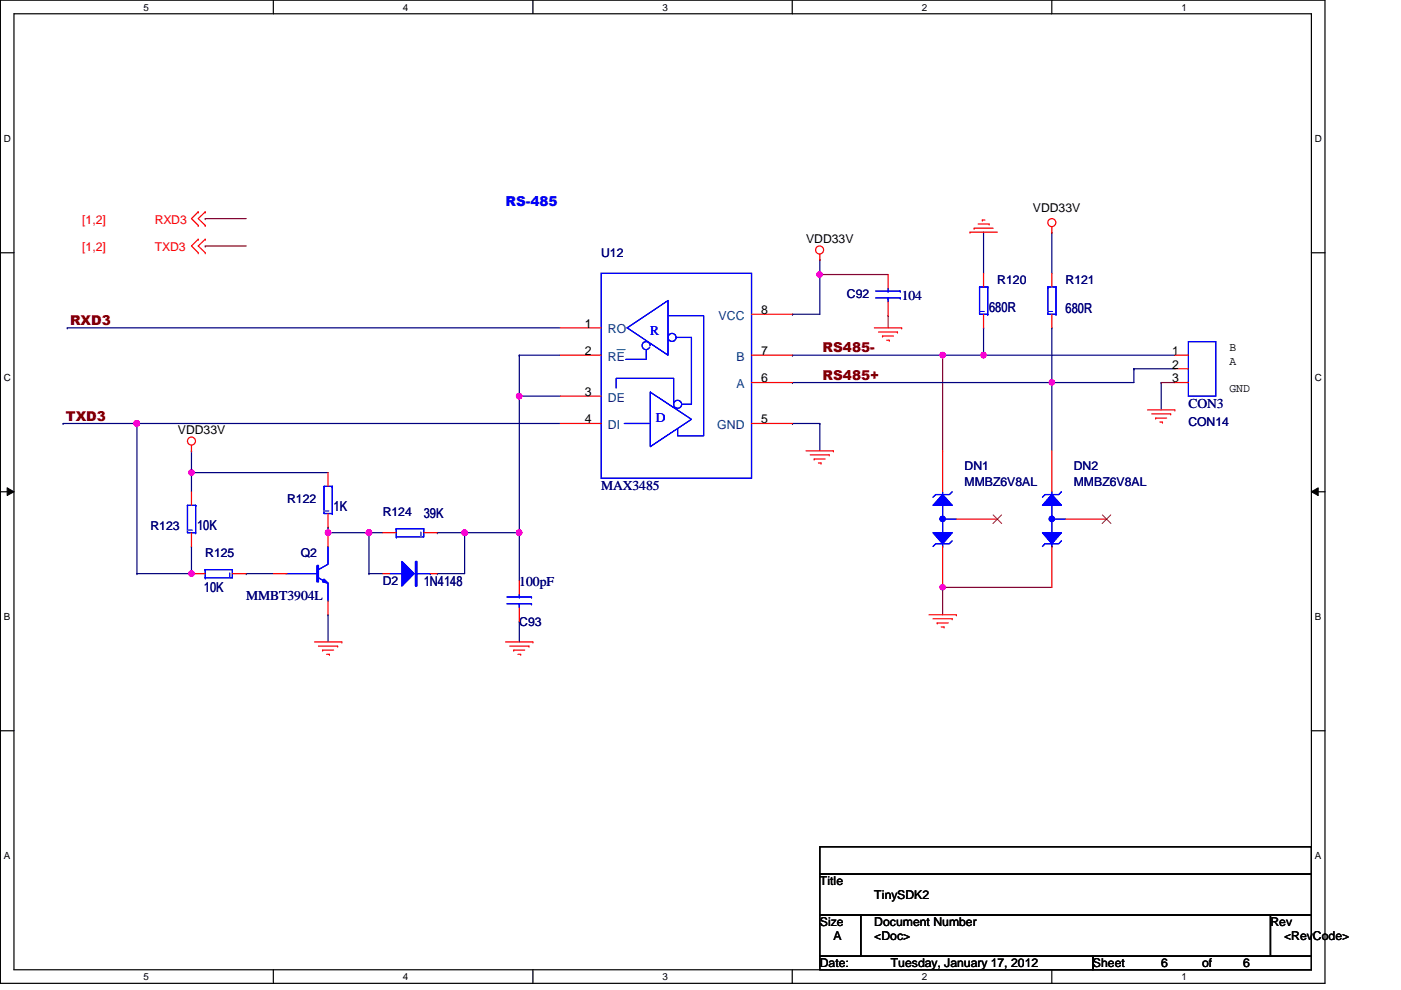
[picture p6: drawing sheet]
<svg xmlns="http://www.w3.org/2000/svg" width="297mm" height="210mm" viewBox="0 0 297 210" stroke-linecap="round" stroke-linejoin="round" font-family="sans-serif">
<path d="M.1 0h280.8v208.5h-280.8zM3 2.9h275v202.7h-275z" fill="none" stroke="#000" stroke-width=".25"/>
<g fill="#fff">
<path d="M30.4 .3h1.2v2.4h-1.2z"/>
<path d="M30.4 205.9h1.2v2.3h-1.2z"/>
</g>
<path d="M58 0v2.9M58 205.6v2.9" fill="none" stroke="#000" stroke-width=".25"/>
<g fill="#fff">
<path d="M85.4 .3h1.2v2.4h-1.2z"/>
<path d="M85.4 205.9h1.2v2.3h-1.2z"/>
</g>
<path d="M113 0v2.9M113 205.6v2.9" fill="none" stroke="#000" stroke-width=".25"/>
<g fill="#fff">
<path d="M140.5 .3h1.1v2.4h-1.1z"/>
<path d="M140.5 205.9h1.1v2.3h-1.1z"/>
</g>
<path d="M168 0v2.9M168 205.6v2.9" fill="none" stroke="#000" stroke-width=".25"/>
<g fill="#fff">
<path d="M195.4 .3h1.2v2.4h-1.2z"/>
<path d="M195.4 205.9h1.2v2.3h-1.2z"/>
</g>
<path d="M223 0v2.9M223 205.6v2.9" fill="none" stroke="#000" stroke-width=".25"/>
<g fill="#fff">
<path d="M250.5 .3h1.1v2.4h-1.1z"/>
<path d="M250.5 205.9h1.1v2.3h-1.1z"/>
<path d="M.8 28.2h1.5v2.4h-1.5z"/>
<path d="M278.8 28.2h1.4v2.4h-1.4z"/>
<path d="M.8 78.9h1.5v2.3h-1.5z"/>
<path d="M278.8 78.9h1.4v2.3h-1.4z"/>
</g>
<path d="M.1 53.6h2.9M278 53.6h2.9" fill="none" stroke="#000" stroke-width=".25"/>
<g fill="#fff">
<path d="M.8 129.6h1.4v2.3h-1.4z"/>
<path d="M278.8 129.6h1.3v2.3h-1.3z"/>
</g>
<path d="M.1 104.3h2.9M278 104.3h2.9" fill="none" stroke="#000" stroke-width=".25"/>
<path d="M1.5 103.4l1.5 .9-1.5 .8zM278 104.3l1.5-.9v1.7z" fill="#000"/>
<path d="M1.5 103.4l1.5 .9-1.5 .8zM278 104.3l1.5-.9v1.7z" fill="none" stroke="#000" stroke-width=".21"/>
<g fill="#fff">
<path d="M.8 180.3h1.4v2.3h-1.4z"/>
<path d="M278.8 180.3h1.3v2.3h-1.3z"/>
</g>
<path d="M.1 154.9h2.9M278 154.9h2.9" fill="none" stroke="#000" stroke-width=".25"/>
<path d="M14.3 69.5h.1M14.3 69.5h104.5M110.1 84h.1M110.1 84h8.7" fill="none" stroke="#000080" stroke-width=".25"/>
<circle cx="110.1" cy="84" r=".56" fill="#f0f"/>
<circle cx="110.1" cy="84" r=".56" fill="none" stroke="#f0f" stroke-width=".25"/>
<path d="M29 89.8h.1M29 89.8h89.8" fill="none" stroke="#000080" stroke-width=".25"/>
<circle cx="29" cy="89.8" r=".56" fill="#f0f"/>
<circle cx="29" cy="89.8" r=".56" fill="none" stroke="#f0f" stroke-width=".25"/>
<path d="M13.4 89.8h.1M13.4 89.8h15.6" fill="none" stroke="#000080" stroke-width=".25"/>
<circle cx="29" cy="89.8" r=".56" fill="#f0f"/>
<circle cx="29" cy="89.8" r=".56" fill="none" stroke="#f0f" stroke-width=".25"/>
<g fill="none" stroke="#000080" stroke-width=".25">
<path d="M168 75.3h.1M168 75.3h31.9M223 81.1h.1M223 81.1v14.5M92.7 112.9h.1M92.7 112.9h17.4M98.5 112.9h.1M52.2 121.6h.1M52.2 121.6h5.8M78.2 121.6h.1M78.2 121.6h2.9M110.1 131.8h.1"/>
<path d="M110.1 131.8v4.3"/>
</g>
<circle cx="110.1" cy="112.9" r=".56" fill="#f0f"/>
<circle cx="110.1" cy="112.9" r=".56" fill="none" stroke="#f0f" stroke-width=".25"/>
<circle cx="98.5" cy="112.9" r=".56" fill="#f0f"/>
<circle cx="98.5" cy="112.9" r=".56" fill="none" stroke="#f0f" stroke-width=".25"/>
<path d="M98.5 112.9h.1M98.5 112.9v8.7h-5.8M92.7 121.6h.1" fill="none" stroke="#000080" stroke-width=".25"/>
<circle cx="98.5" cy="112.9" r=".56" fill="#f0f"/>
<circle cx="98.5" cy="112.9" r=".56" fill="none" stroke="#f0f" stroke-width=".25"/>
<path d="M78.2 112.9h.1M78.2 112.9v8.7" fill="none" stroke="#000080" stroke-width=".25"/>
<circle cx="78.2" cy="112.9" r=".56" fill="#f0f"/>
<circle cx="78.2" cy="112.9" r=".56" fill="none" stroke="#f0f" stroke-width=".25"/>
<path d="M40.6 100.2h.1M40.6 100.2v4.1M69.6 130.3h.1M69.6 130.3v5.8" fill="none" stroke="#000080" stroke-width=".25"/>
<circle cx="40.6" cy="100.2" r=".56" fill="#f0f"/>
<circle cx="40.6" cy="100.2" r=".56" fill="none" stroke="#f0f" stroke-width=".25"/>
<path d="M208.5 75.3h.1M208.5 75.3h40.6M40.6 100.2h.1M40.6 100.2h29" fill="none" stroke="#000080" stroke-width=".25"/>
<circle cx="208.5" cy="75.3" r=".56" fill="#f0f"/>
<circle cx="208.5" cy="75.3" r=".56" fill="none" stroke="#f0f" stroke-width=".25"/>
<g fill="none" stroke="#000080" stroke-width=".25">
<path d="M208.5 49.2h.1M208.5 49.2v8.8M223 49.2h.1M223 49.2v8.8M110.1 75.3h.1M110.1 75.3h8.7M110.1 75.3v37.6M208.5 69.5h.1M208.5 69.5v5.8M110.1 84h.1M168 89.8h.1M168 89.8h5.8"/>
<path d="M173.8 89.8h.1M173.8 89.8v5.8M246.2 81.1h.1M246.2 81.1v5.8"/>
</g>
<circle cx="110.1" cy="112.9" r=".56" fill="#f0f"/>
<circle cx="110.1" cy="112.9" r=".56" fill="none" stroke="#f0f" stroke-width=".25"/>
<circle cx="110.1" cy="84" r=".56" fill="#f0f"/>
<circle cx="110.1" cy="84" r=".56" fill="none" stroke="#f0f" stroke-width=".25"/>
<path d="M78.2 112.9h.1M78.2 112.9h2.9M110.1 112.9h.1M110.1 112.9v10.2" fill="none" stroke="#000080" stroke-width=".25"/>
<circle cx="78.2" cy="112.9" r=".56" fill="#f0f"/>
<circle cx="78.2" cy="112.9" r=".56" fill="none" stroke="#f0f" stroke-width=".25"/>
<path d="M69.6 112.9h.1M69.6 112.9h8.6" fill="none" stroke="#000080" stroke-width=".25"/>
<circle cx="78.2" cy="112.9" r=".56" fill="#f0f"/>
<circle cx="78.2" cy="112.9" r=".56" fill="none" stroke="#f0f" stroke-width=".25"/>
<circle cx="69.5" cy="112.9" r=".56" fill="#f0f"/>
<circle cx="69.5" cy="112.9" r=".56" fill="none" stroke="#f0f" stroke-width=".25"/>
<path d="M69.6 111.8h.1M69.6 111.8v1.1" fill="none" stroke="#000080" stroke-width=".25"/>
<circle cx="69.5" cy="112.9" r=".56" fill="#f0f"/>
<circle cx="69.5" cy="112.9" r=".56" fill="none" stroke="#f0f" stroke-width=".25"/>
<path d="M40.6 115.9h.1M40.6 115.9v5.7h-11.6M29 121.6h.1" fill="none" stroke="#000080" stroke-width=".25"/>
<circle cx="40.6" cy="121.6" r=".56" fill="#f0f"/>
<circle cx="40.6" cy="121.6" r=".56" fill="none" stroke="#f0f" stroke-width=".25"/>
<path d="M29 89.8h.1M29 89.8v31.8" fill="none" stroke="#000080" stroke-width=".25"/>
<circle cx="29" cy="89.8" r=".56" fill="#f0f"/>
<circle cx="29" cy="89.8" r=".56" fill="none" stroke="#f0f" stroke-width=".25"/>
<path d="M173.8 58.2h.1M173.8 58.2v8.4h-5.8M168 66.6h.1M223 81.1h.1M223 81.1h17.4" fill="none" stroke="#000080" stroke-width=".25"/>
<circle cx="223" cy="81.1" r=".56" fill="#f0f"/>
<circle cx="223" cy="81.1" r=".56" fill="none" stroke="#f0f" stroke-width=".25"/>
<path d="M240.4 78.2h.1M240.4 78.2v2.9M240.4 78.2h8.7" fill="none" stroke="#000080" stroke-width=".25"/>
<path d="M173.8 58.2h.1M173.8 58.2h14.5M246.2 81.1h.1M246.2 81.1h2.9" fill="none" stroke="#800040" stroke-width=".25"/>
<circle cx="173.8" cy="58.2" r=".56" fill="#f0f"/>
<circle cx="173.8" cy="58.2" r=".56" fill="none" stroke="#f0f" stroke-width=".25"/>
<path d="M173.8 55h.1M173.8 55v3.2M40.6 95.6h.1M40.6 95.6v4.6" fill="none" stroke="#000080" stroke-width=".25"/>
<path d="M43.5 46.4h.1M43.5 52.2h.1M43.5 46.4h8.7M43.5 52.2h8.7M188.3 66.9h.1M188.3 66.9v2.6M199.9 75.3h.1M199.9 75.3v20.3M199.9 124.5h.1M199.9 124.5h23.1" fill="none" stroke="#800040" stroke-width=".25"/>
<circle cx="199.8" cy="124.5" r=".56" fill="#f0f"/>
<circle cx="199.8" cy="124.5" r=".56" fill="none" stroke="#f0f" stroke-width=".25"/>
<path d="M199.9 124.5h.1M199.9 124.5v5.8" fill="none" stroke="#800040" stroke-width=".25"/>
<path d="M199.9 75.3h.1M199.9 75.3h8.6M223 69.5h.1M223 69.5v11.6h-55M168 81.1h.1" fill="none" stroke="#000080" stroke-width=".25"/>
<circle cx="199.8" cy="75.3" r=".56" fill="#f0f"/>
<circle cx="199.8" cy="75.3" r=".56" fill="none" stroke="#f0f" stroke-width=".25"/>
<g fill="none" stroke="#f00" stroke-width=".25">
<path d="M42 44.9h.1M42 47.8h.1M42 50.7h.1M42 53.6h.1M42 44.9l-1.4 1.5 1.4 1.4M42 50.7l-1.4 1.5 1.4 1.4M43.5 44.9h.1M43.5 47.8h.1M43.5 50.7h.1M43.5 53.6h.1M43.5 44.9l-1.5 1.5 1.5 1.4M43.5 50.7l-1.5 1.5 1.5 1.4"/>
<path d="M173.8 55h.1M173.8 53.9v1.1M205.7 49.2h.1M205.7 49.2h5.8M206.5 48.4h.1M206.5 48.4h4.1M207.4 47.5h2.3M208.3 46.7h.1M208.3 46.7h.5M209.7 47.5h.1M223 49.2h.1M223 48.1v1.1"/>
<path d="M185.4 69.5h5.8M186.3 70.4h4M187.1 71.2h.1M187.1 71.2h2.3M188 72.1h.5M188.5 72.1h.1M190.3 70.4h.1M191.2 69.5h.1M40.6 95.6h.1M40.6 94.4v1.2M170.9 95.6h5.8M171.8 96.4h4"/>
<path d="M172.6 97.3h.1M172.6 97.3h2.4M173.5 98.2h.6M174.1 98.2h.1M175.8 96.4h.1M176.7 95.6h.1M243.3 86.9h5.8M244.2 87.8h4M245 88.6h.1M245 88.6h2.4M245.9 89.5h.6M246.5 89.5h.1"/>
<path d="M248.2 87.8h.1M249.1 86.9h.1M66.7 136.1h5.8M67.5 137h4.1M68.4 137.8h.1M68.4 137.8h2.3M69.3 138.7h.5M69.8 138.7h.1M71.6 137h.1M72.5 136.1h.1M107.2 136.1h5.8M108.1 137h4"/>
<path d="M108.9 137.8h.1M108.9 137.8h2.3M109.8 138.7h.6M110.4 138.7h.1M112.1 137h.1M113 136.1h.1M197 130.3h5.8M197.8 131.2h4.1M198.7 132.1h.1M198.7 132.1h2.3M199.6 132.9h.5M200.1 132.9h.1"/>
<path d="M201.9 131.2h.1M202.8 130.3h.1"/>
<circle cx="173.8" cy="53" r=".85"/>
<circle cx="223" cy="47.2" r=".85"/>
<circle cx="40.6" cy="93.5" r=".85"/>
</g>
<path d="M173.8 179.5h104.2v5.8h-104.2zM173.8 185.3h104.2v8.7h-104.2zM173.8 194h8.7v8.7h-8.7zM182.5 194h86.9v8.7h-86.9zM269.4 194h8.6v8.7h-8.6zM173.8 202.7h57.9v2.9h-57.9zM231.7 202.7h46.3v2.9h-46.3z" fill="none" stroke="#000" stroke-width=".25"/>
<path d="M88.1 119h.3v5.2h-.3zM82.6 121.6h8.7M91.3 121.6h.1" fill="none" stroke="#00f" stroke-width=".25"/>
<path d="M88.2 119v5.2" fill="none" stroke="#00f" stroke-width=".3"/>
<path d="M85.2 119l2.6 2.6-2.6 2.6z" fill="#00f"/>
<path d="M85.2 119l2.6 2.6-2.6 2.6zM88.1 119h.3v5.2h-.3zM82.6 121.6h8.7M91.3 121.6h.1" fill="none" stroke="#00f" stroke-width=".25"/>
<path d="M88.2 119v5.2" fill="none" stroke="#00f" stroke-width=".3"/>
<path d="M85.2 119l2.6 2.6-2.6 2.6z" fill="#00f"/>
<g fill="none" stroke="#00f" stroke-width=".25">
<path d="M185.7 63.2h5.2M185.7 61.7h5.2M188.3 61.7h.1M188.3 63.2h.1M188.3 61.1v.6M188.3 63.2v.8M190.9 63.2h.1M190.9 61.7h.1M207.7 60.8h.1M207.7 60.8h1.7M207.7 60.8v5.8h1.7M209.4 60.8h.1"/>
<path d="M209.4 66.6h.1M209.4 60.8v5.8M39.7 107.1h.1M39.7 107.1h1.8M39.7 107.1v5.8h1.8M41.5 107.1h.1M41.5 112.9h.1M41.5 107.1v5.8M68.7 103.1h.1M68.7 103.1h1.7M68.7 103.1v5.8h1.7M70.4 103.1h.1"/>
<path d="M70.4 108.9h.1M70.4 103.1v5.8M84 112.1h.1M84 113.8h.1M84 112.1v1.7M84 112.1h5.8M85.2 119l2.6 2.6-2.6 2.6zM89.8 112.1h.1M89.8 112.1v1.7h-5.8M201.9 114.7l-.6 .6h-2.9l-.6 .6M201.9 104.3l-.6 .6h-2.9l-.6 .5"/>
</g>
<path d="M188.3 58.2v2.9M208.5 58v2.8M188.3 64v2.9M208.5 66.6v2.9M40.6 104.3v2.8M40.6 112.9v3M69.6 100.2v2.9M69.6 108.9v2.9M81.1 112.9h2.9M89.8 112.9h2.9M81.1 121.6h1.5M91.3 121.6h1.4" fill="none" stroke="#f00" stroke-width=".25"/>
<path d="M207.7 66h1.7M39.7 112.4h1.8M68.7 108.3h1.7M89.2 113.8v-1.7" fill="none" stroke="#fff" stroke-width=".21" stroke-dasharray="1 1 1 1 1 1 1 1"/>
<path d="M207.7 66h1.7M39.7 112.4h1.8M68.7 108.3h1.7M89.2 113.8v-1.7" fill="none" stroke="#00f" stroke-width=".21" stroke-dasharray="1 1 1 1 1 1 1 1"/>
<circle cx="199.8" cy="110" r=".56" fill="#00f"/>
<circle cx="199.8" cy="110" r=".56" fill="none" stroke="#00f" stroke-width=".25"/>
<path d="M197.8 112.9h4.1l-2 2.4z" fill-rule="evenodd" fill="#00f"/>
<path d="M197.8 112.9h4.1l-2 2.4z" fill="none" stroke="#00f" stroke-width=".25"/>
<path d="M199.9 104.9l2 2.2h-4.1z" fill-rule="evenodd" fill="#00f"/>
<path d="M199.9 104.9l2 2.2h-4.1zM199.9 115.9h.1M199.9 110.1h.1M199.9 104.3v11.6M199.9 110.1h2.9M201.9 114.7l-.6 .6h-2.9l-.6 .6M201.9 104.3l-.6 .6h-2.9l-.6 .5" fill="none" stroke="#00f" stroke-width=".25"/>
<circle cx="199.8" cy="110" r=".56" fill="#00f"/>
<circle cx="199.8" cy="110" r=".56" fill="none" stroke="#00f" stroke-width=".25"/>
<path d="M197.8 112.9h4.1l-2 2.4z" fill-rule="evenodd" fill="#00f"/>
<path d="M197.8 112.9h4.1l-2 2.4z" fill="none" stroke="#00f" stroke-width=".25"/>
<path d="M199.9 104.9l2 2.2h-4.1z" fill-rule="evenodd" fill="#00f"/>
<path d="M67.2 119.9h.3v3.5h-.3zM199.9 104.9l2 2.2h-4.1zM199.9 115.9h.1M199.9 110.1h.1M199.9 104.3v11.6M199.9 110.1h2.9" fill="none" stroke="#00f" stroke-width=".25"/>
<path d="M199.9 95.6v8.7M199.9 115.9v8.6M202.8 110.1h8.7" fill="none" stroke="#f00" stroke-width=".25"/>
<path d="M210.6 109.2l1.8 1.8M212.3 109.2l-1.8 1.8" fill="none" stroke="#804000" stroke-width=".21"/>
<path d="M67.4 119.9v3.5" fill="none" stroke="#00f" stroke-width=".3"/>
<path d="M68.7 122.8l.9 .9-1.2-.3z" fill="#00f"/>
<path d="M67.2 119.9h.3v3.5h-.3zM69.6 115.9v3.7l-2.1 1.2M60.6 121.6h6.6M67.5 122.5l2.1 1.2v3.7M68.7 122.8l.9 .9-1.2-.3z" fill="none" stroke="#00f" stroke-width=".25"/>
<path d="M67.4 119.9v3.5" fill="none" stroke="#00f" stroke-width=".3"/>
<path d="M68.7 122.8l.9 .9-1.2-.3z" fill="#00f"/>
<path d="M69.6 115.9v3.7l-2.1 1.2M225 114.7l-.5 .6h-2.9l-.6 .6M225 104.3l-.5 .6h-2.9l-.6 .5M60.6 121.6h6.6M67.5 122.5l2.1 1.2v3.7M68.7 122.8l.9 .9-1.2-.3z" fill="none" stroke="#00f" stroke-width=".25"/>
<path d="M69.6 112.9v3M58 121.6h2.9M69.6 127.4v2.9" fill="none" stroke="#f00" stroke-width=".25"/>
<circle cx="223" cy="110" r=".56" fill="#00f"/>
<circle cx="223" cy="110" r=".56" fill="none" stroke="#00f" stroke-width=".25"/>
<path d="M221 112.9h4l-2 2.4z" fill-rule="evenodd" fill="#00f"/>
<path d="M221 112.9h4l-2 2.4z" fill="none" stroke="#00f" stroke-width=".25"/>
<path d="M223 104.9l2 2.2h-4z" fill-rule="evenodd" fill="#00f"/>
<path d="M223 104.9l2 2.2h-4zM223 115.9h.1M223 110.1h.1M223 104.3v11.6M223 110.1h2.9M225 114.7l-.5 .6h-2.9l-.6 .6M225 104.3l-.5 .6h-2.9l-.6 .5" fill="none" stroke="#00f" stroke-width=".25"/>
<circle cx="223" cy="110" r=".56" fill="#00f"/>
<circle cx="223" cy="110" r=".56" fill="none" stroke="#00f" stroke-width=".25"/>
<path d="M221 112.9h4l-2 2.4z" fill-rule="evenodd" fill="#00f"/>
<path d="M221 112.9h4l-2 2.4z" fill="none" stroke="#00f" stroke-width=".25"/>
<path d="M223 104.9l2 2.2h-4z" fill-rule="evenodd" fill="#00f"/>
<g fill="none" stroke="#00f" stroke-width=".25">
<path d="M127.5 58h31.8v43.4h-31.8zM133 69.5l8.6-5.8v11.6zM137 74.2v2h-4.3M137.8 73.3a.85 .85 0 0 0-1.1-.8 .85 .85 0 0 0-.3 1.3 .85 .85 0 0 0 1.3-.2M141.6 66.9h7.6v25.5h-5.5v-1.5M143.4 71.5h3.2v14.2h-2M222.2 60.8h.1M222.2 60.8h1.7M222.2 60.8v5.8h1.7M223.9 60.8h.1M223.9 66.6h.1M223.9 60.8v5.8"/>
<path d="M252 72.4h5.8v11.6h-5.8zM130.6 82.3v-2.1h12.2v5.2M132.4 89.8h5.5M137.9 83.1l8.7 5.8-8.7 5.8zM223 104.9l2 2.2h-4zM223 115.9h.1M223 110.1h.1M223 104.3v11.6M223 110.1h2.9M43.5 120.8h.1M43.5 122.5h.1M43.5 120.8v1.7"/>
<path d="M43.5 120.8h5.8M49.3 120.8h.1M49.3 120.8v1.7h-5.8M107.5 128h5.2M107.5 126.6h5.2M110.1 126.6h.1M110.1 128h.1M110.1 126v.6M110.1 128v.9M112.7 128h.1M112.7 126.6h.1"/>
<circle cx="142.5" cy="71.5" r=".85"/>
<circle cx="143.7" cy="85.7" r=".85"/>
</g>
<g fill="none" stroke="#f00" stroke-width=".25">
<path d="M223 58v2.8M118.8 75.3h8.7M118.8 69.5h8.7M159.3 75.3h8.7M159.3 66.6h8.7M223 66.6v2.9M249.1 75.3h2.9M249.1 78.2h2.9M118.8 84h8.7M118.8 89.8h8.7M159.3 81.1h8.7M159.3 89.8h8.7"/>
<path d="M223 95.6v8.7M249.1 81.1h2.9M223 115.9v8.6M225.9 110.1h8.7M40.6 121.6h2.9M49.3 121.6h2.9M110.1 123.1v2.9M110.1 128.9v2.9"/>
</g>
<path d="M233.7 109.2l1.8 1.8M235.5 109.2l-1.8 1.8" fill="none" stroke="#804000" stroke-width=".21"/>
<path d="M130.8 74.1h1.7" fill="none" stroke="#004080" stroke-width=".21"/>
<path d="M222.2 66h1.7M48.7 122.5v-1.7" fill="none" stroke="#fff" stroke-width=".21" stroke-dasharray="1 1 1 1 1 1 1 1"/>
<path d="M222.2 66h1.7M48.7 122.5v-1.7" fill="none" stroke="#00f" stroke-width=".21" stroke-dasharray="1 1 1 1 1 1 1 1"/>
<circle cx="110.1" cy="84" r=".56" fill="#f0f"/>
<circle cx="110.1" cy="84" r=".56" fill="none" stroke="#f0f" stroke-width=".25"/>
<circle cx="29" cy="89.8" r=".56" fill="#f0f"/>
<circle cx="29" cy="89.8" r=".56" fill="none" stroke="#f0f" stroke-width=".25"/>
<circle cx="29" cy="89.8" r=".56" fill="#f0f"/>
<circle cx="29" cy="89.8" r=".56" fill="none" stroke="#f0f" stroke-width=".25"/>
<circle cx="110.1" cy="112.9" r=".56" fill="#f0f"/>
<circle cx="110.1" cy="112.9" r=".56" fill="none" stroke="#f0f" stroke-width=".25"/>
<circle cx="98.5" cy="112.9" r=".56" fill="#f0f"/>
<circle cx="98.5" cy="112.9" r=".56" fill="none" stroke="#f0f" stroke-width=".25"/>
<circle cx="98.5" cy="112.9" r=".56" fill="#f0f"/>
<circle cx="98.5" cy="112.9" r=".56" fill="none" stroke="#f0f" stroke-width=".25"/>
<circle cx="78.2" cy="112.9" r=".56" fill="#f0f"/>
<circle cx="78.2" cy="112.9" r=".56" fill="none" stroke="#f0f" stroke-width=".25"/>
<circle cx="40.6" cy="100.2" r=".56" fill="#f0f"/>
<circle cx="40.6" cy="100.2" r=".56" fill="none" stroke="#f0f" stroke-width=".25"/>
<circle cx="208.5" cy="75.3" r=".56" fill="#f0f"/>
<circle cx="208.5" cy="75.3" r=".56" fill="none" stroke="#f0f" stroke-width=".25"/>
<circle cx="110.1" cy="112.9" r=".56" fill="#f0f"/>
<circle cx="110.1" cy="112.9" r=".56" fill="none" stroke="#f0f" stroke-width=".25"/>
<circle cx="110.1" cy="84" r=".56" fill="#f0f"/>
<circle cx="110.1" cy="84" r=".56" fill="none" stroke="#f0f" stroke-width=".25"/>
<circle cx="78.2" cy="112.9" r=".56" fill="#f0f"/>
<circle cx="78.2" cy="112.9" r=".56" fill="none" stroke="#f0f" stroke-width=".25"/>
<circle cx="78.2" cy="112.9" r=".56" fill="#f0f"/>
<circle cx="78.2" cy="112.9" r=".56" fill="none" stroke="#f0f" stroke-width=".25"/>
<circle cx="69.5" cy="112.9" r=".56" fill="#f0f"/>
<circle cx="69.5" cy="112.9" r=".56" fill="none" stroke="#f0f" stroke-width=".25"/>
<circle cx="69.5" cy="112.9" r=".56" fill="#f0f"/>
<circle cx="69.5" cy="112.9" r=".56" fill="none" stroke="#f0f" stroke-width=".25"/>
<circle cx="40.6" cy="121.6" r=".56" fill="#f0f"/>
<circle cx="40.6" cy="121.6" r=".56" fill="none" stroke="#f0f" stroke-width=".25"/>
<circle cx="29" cy="89.8" r=".56" fill="#f0f"/>
<circle cx="29" cy="89.8" r=".56" fill="none" stroke="#f0f" stroke-width=".25"/>
<circle cx="223" cy="81.1" r=".56" fill="#f0f"/>
<circle cx="223" cy="81.1" r=".56" fill="none" stroke="#f0f" stroke-width=".25"/>
<circle cx="173.8" cy="58.2" r=".56" fill="#f0f"/>
<circle cx="173.8" cy="58.2" r=".56" fill="none" stroke="#f0f" stroke-width=".25"/>
<circle cx="199.8" cy="124.5" r=".56" fill="#f0f"/>
<circle cx="199.8" cy="124.5" r=".56" fill="none" stroke="#f0f" stroke-width=".25"/>
<circle cx="199.8" cy="75.3" r=".56" fill="#f0f"/>
<circle cx="199.8" cy="75.3" r=".56" fill="none" stroke="#f0f" stroke-width=".25"/>
<g font-size="2.9" fill="#00f">
<text x="107.2" y="43.7">RS-485</text>
<text x="137.9" y="71">R</text>
<text x="139.1" y="89.5">D</text>
</g>
<g font-size="2.9" fill="#000080">
<text x="191.2" y="63.7">104</text>
<text x="209.7" y="66.1">680R</text>
<text x="225.9" y="66.4">680R</text>
<text x="252" y="86.6">CON3</text>
<text x="127.5" y="104">MAX3485</text>
<text x="41.8" y="112.4">10K</text>
<text x="70.7" y="108.4">1K</text>
<text x="89.8" y="109.8">39K</text>
<text x="43.2" y="125.5">10K</text>
<text x="89.8" y="124.3">1N4148</text>
<text x="110.1" y="124.2">100pF</text>
<text x="52.2" y="127.1">MMBT3904L</text>
</g>
<g font-size="2.9" fill="#800000">
<text x="14.9" y="68.9">RXD3</text>
<text x="174.4" y="74.7">RS485-</text>
<text x="174.4" y="80.5">RS485+</text>
<text x="14" y="89.2">TXD3</text>
</g>
<g font-size="2.6" fill="#f00">
<text x="17.4" y="47.5">[1,2]</text>
<text x="32.8" y="47.5">RXD3</text>
<text x="17.4" y="53.3">[1,2]</text>
<text x="32.8" y="53.3">TXD3</text>
</g>
<g font-size="2.6">
<text x="219" y="44.9">VDD33V</text>
<text x="170.9" y="51.6">VDD33V</text>
<text x="124" y="69.5">1</text>
<text x="161.4" y="66.6">8</text>
<text x="124" y="75.3">2</text>
<text x="161.4" y="75.3">7</text>
<text x="248.5" y="75.3">1</text>
<text x="260.7" y="74.5">B</text>
<text x="260.7" y="77.4">A</text>
<text x="124" y="83.9">3</text>
<text x="161.4" y="81.1">6</text>
<text x="248.5" y="78.1">2</text>
<text x="248.5" y="81.1">3</text>
<text x="260.7" y="83.2">GND</text>
<text x="124" y="89.7">4</text>
<text x="161.4" y="89.7">5</text>
<text x="37.7" y="92.1">VDD33V</text>
<text x="173.8" y="187.7">Title</text>
<text x="185.4" y="190.6">TinySDK2</text>
<text x="173.8" y="196.3">Size</text>
<text x="185.4" y="196.3">Document Number</text>
<text x="269.4" y="196.3">Rev</text>
<text x="176.7" y="199.3">A</text>
<text x="185.4" y="199.3">&lt;Doc&gt;</text>
<text x="272.2" y="199.3">&lt;RevCode&gt;</text>
<text x="173.8" y="205.1">Date:</text>
<text x="188.8" y="205.1">Tuesday, January 17, 2012</text>
<text x="231.7" y="205.1">Sheet</text>
<text x="246.2" y="205.1">6</text>
<text x="254.9" y="205.1">of</text>
<text x="263.6" y="205.1">6</text>
</g>
<g font-size="2.6" fill="#000080">
<text x="127.5" y="54.5">U12</text>
<text x="179.6" y="63.2">C92</text>
<text x="211.5" y="60.3">R120</text>
<text x="225.9" y="60.3">R121</text>
<text x="252" y="90.4">CON14</text>
<text x="204.5" y="99.7">DN1</text>
<text x="227.7" y="99.7">DN2</text>
<text x="60.9" y="106.6">R122</text>
<text x="204.5" y="103.1">MMBZ6V8AL</text>
<text x="227.7" y="103.1">MMBZ6V8AL</text>
<text x="31.9" y="112.4">R123</text>
<text x="81.1" y="109.5">R124</text>
<text x="43.5" y="118.2">R125</text>
<text x="63.8" y="118.2">Q2</text>
<text x="81.1" y="124">D2</text>
<text x="110.1" y="132.7">C93</text>
</g>
<g font-size="2.6" fill="#004080">
<text x="128.9" y="70.7">RO</text>
<text x="152.4" y="67.8">VCC</text>
<text x="128.9" y="76.5">RE</text>
<text x="156.2" y="76.5">B</text>
<text x="156.2" y="82.3">A</text>
<text x="128.9" y="85.2">DE</text>
<text x="128.9" y="91">DI</text>
<text x="152.1" y="91">GND</text>
</g>
<g font-size="2.1">
<text x="30.4" y="2.2">5</text>
<text x="85.4" y="2.2">4</text>
<text x="140.5" y="2.2">3</text>
<text x="195.4" y="2.2">2</text>
<text x="250.5" y="2.2">1</text>
<text x=".8" y="30.1">D</text>
<text x="278.8" y="30.1">D</text>
<text x=".8" y="80.8">C</text>
<text x="278.8" y="80.8">C</text>
<text x=".8" y="131.5">B</text>
<text x="278.8" y="131.5">B</text>
<text x=".8" y="182.2">A</text>
<text x="278.8" y="182.2">A</text>
<text x="30.4" y="207.8">5</text>
<text x="85.4" y="207.8">4</text>
<text x="140.5" y="207.8">3</text>
<text x="195.4" y="207.8">2</text>
<text x="250.5" y="207.8">1</text>
</g>
</svg>
